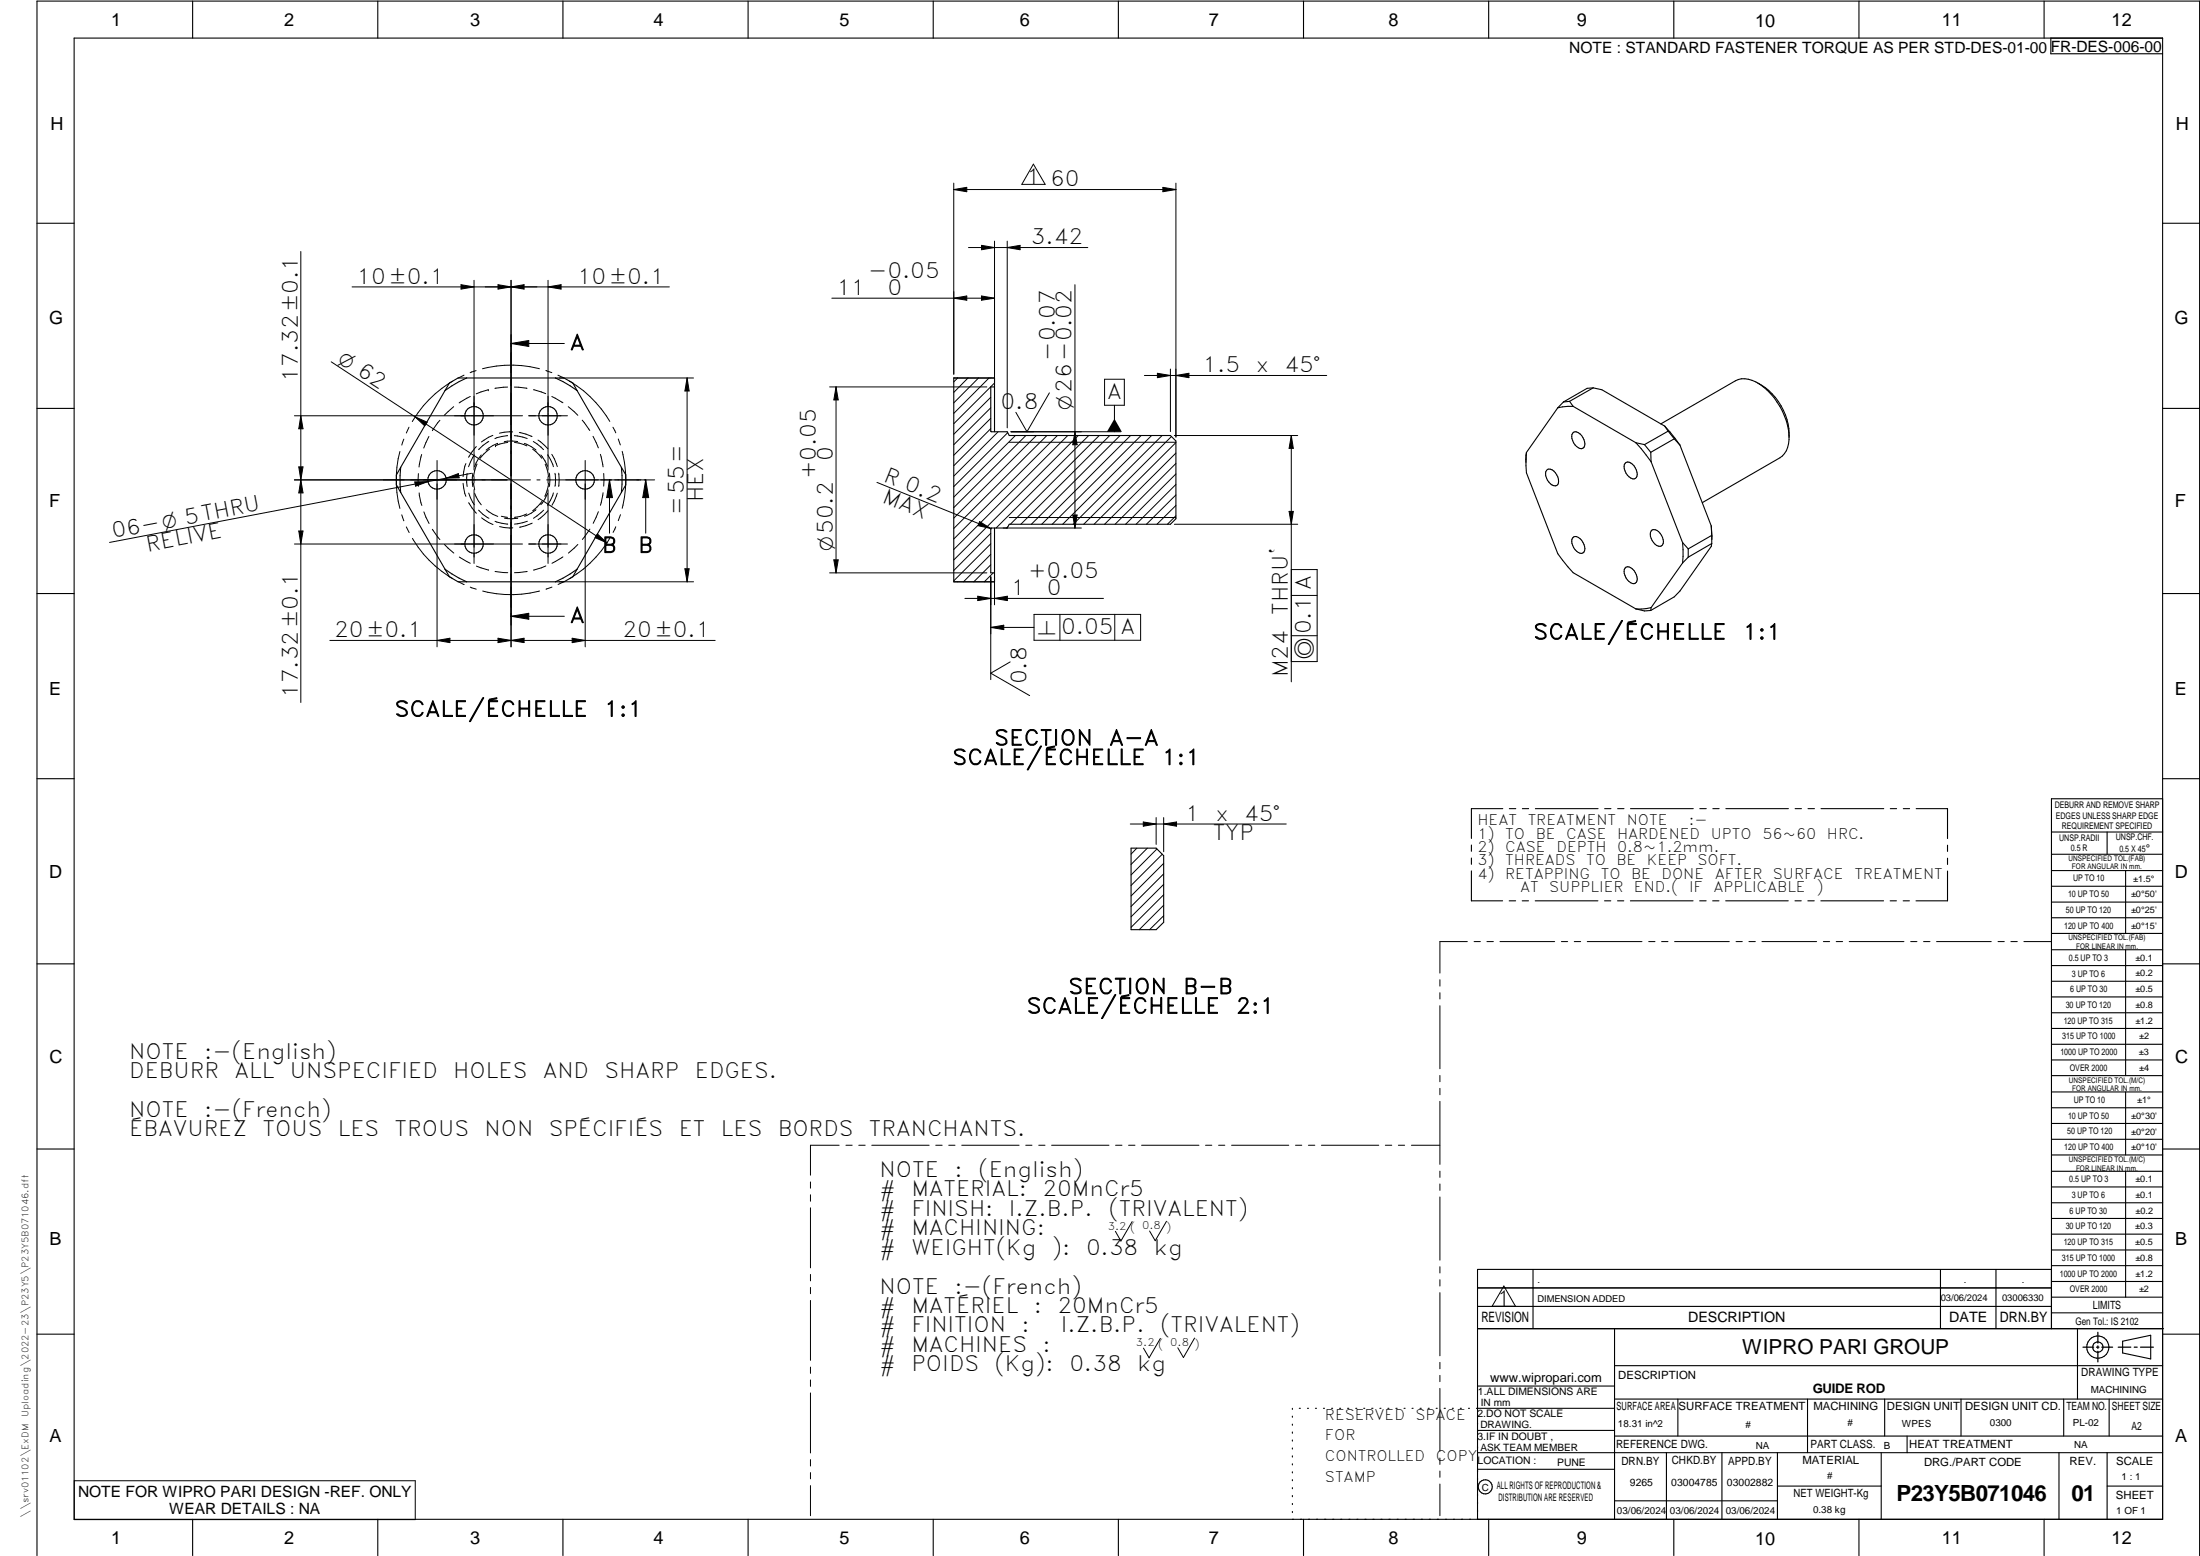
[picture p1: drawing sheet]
<svg xmlns="http://www.w3.org/2000/svg" width="594mm" height="420mm" viewBox="0 0 594 420" stroke-linecap="round" stroke-linejoin="round" font-family="sans-serif">
<g fill="none" stroke="#000" stroke-width=".3">
<path d="M20 10.3h564v400h-564zM52 .3v10M102 .3v10M152 .3v10M202 .3v10M252 .3v10M302 .3v10M352 .3v10M402 .3v10M452 .3v10M502 .3v10M552 .3v10"/>
<path d="M553.8 10.3v4.2h30.2M10 60.3h10M584 60.3h10M10 110.3h10M120.2 105.5l-12 20.7M126 102.1l-2 .9-3.8 2.5M150 102.1l2 .9 3.8 2.5M155.8 105.5l-1.1-2.1-2.4-1.3h-28.6l-2.3 1.3-1.2 2.1M155.8 105.5l12 20.7M268.6 116.6v-14.5h-11.1v55h11.1v-14.5M268.6 104.5h-1.1l.1 12 4.4 .1 .5 1h43.6l1.4 1.5v21l-1.4 1.5h-43.6l-.5 1h-4.4l-.1 12.1h1.1M420.7 110.1l-8.5 12.1"/>
<path d="M422.2 108.5l-1.5 1.6M423.8 108.4l1 1.3M423.8 108.4l-1.6 .1M424.7 117a1.55 1.55 0 0 1 2.4 .6l.3 .6a2.1 2.1 0 0 1 0 2.8 2.4 2.4 0 0 1-2.7-2 2.13 2.13 0 0 1 0-2zM424.8 109.7l16.9 9.8M424.8 109.7l-4.1 .4M430.2 104.7l2.4 .5 16.9 9.9M430.2 104.7l-6.4 3.7M430.2 104.7l-1.6 .2-6.4 3.6M441.7 119.5l2.4 .6M441.7 119.5l4.1 5.2M448.5 114.5l20.1-11.7a6.9 6.9 0 0 1 7.6 1.7 19.1 19.1 0 0 1 6.9 13"/>
<path d="M449.5 115.1l1 1.3M449.5 115.1l4.1 5.1M450.5 116.4l1.6 2.1M450.5 116.4l-6.4 3.7M452.1 118.5l-6.3 3.6M452.1 118.5l1.5 1.7M474.6 103.4a16 16 0 0 1 8.1 17.4 5.1 5.1 0 0 1-2.1 2.8l-20.9 12.1M584 110.3h10M108.2 126.2l-.2 4.5 .2 2.3M108.2 133l12 20.7M108.2 126.2l-1.1 2v2.7l1.1 2.1M167.8 133l-12 20.7"/>
<path d="M167.8 126.2l.2 2.2-.2 4.6M167.8 126.2l1.2 2v2.7l-1.2 2.1M412.2 122.2v5.5l8.5 21.8 4.1 5.1 16.9 9.8M412.2 122.2l-.1 1.8M417.9 126.7a2.78 2.78 0 0 1 2.9 2.7 1.37 1.37 0 0 1-.8 1.8 3.2 3.2 0 0 1-2.4-4.2zM439.1 124.9a2.42 2.42 0 0 1 2.8 2 1.57 1.57 0 0 1-.7 2.4 3.2 3.2 0 0 1-2.4-4.2zM444.1 120.1l1.7 2M445.8 122.1v2.6M445.8 124.7l8.6 21.8M453.6 120.2l8.5 21.8M120.2 153.7l3.8 2.4 2 1M155.8 153.7l-1.1 2-2.4 1.4h-28.6l-2.3-1.4-1.2-2"/>
<path d="M155.8 153.7l-3.8 2.4-2 1M424.7 145.2a1.55 1.55 0 0 1 2.4 .7l.3 .5a2.1 2.1 0 0 1 0 2.9 2.4 2.4 0 0 1-2.7-2 2.13 2.13 0 0 1 0-2.1zM439.1 153.2a2.42 2.42 0 0 1 2.8 2 1.57 1.57 0 0 1-.7 2.4 3.2 3.2 0 0 1-2.4-4.2zM446.1 143.1a2.78 2.78 0 0 1 3 2.6 1.25 1.25 0 0 1-.5 1.7 1.25 1.25 0 0 1-1.7-.4 2.79 2.79 0 0 1-.8-3.9zM454.4 146.5l1.5 1.7M454.4 146.5v5.5M454.4 152l-8.6 12.1M455.9 148.2v2.3M455.9 150.5l-1.5 1.5M462.1 142l.1 2.6M462.1 142l.2 3.7M462.2 146.8l-6.3 3.7"/>
<path d="M462.2 144.6v2.2M462.2 144.6l-6.3 3.6M462.2 146.8l-.1 .7-8.5 12.1-1.5 1.6-6.3 3.6M10 160.3h10M441.7 164.4l2.4 .6 1.7-.2M445.8 164.1v.7M445.8 164.1l-2.6 .4-1.5-.1M584 160.3h10M10 210.3h10M405.8 218.4h-8.5v8M407.6 218.4h1.7M411.1 218.4h1.7"/>
<path d="M414.6 218.4h16.9M433.3 218.4h1.7M436.8 218.4h1.7M440.3 218.4h16.9M459 218.4h1.7M462.5 218.4h1.7M466 218.4h16.9M484.8 218.4h1.6M488.2 218.4h1.8M491.7 218.4h17M510.4 218.4h1.7M514 218.4h1.7"/>
<path d="M517.4 218.4h8.5v8M584 215.7h-30v143.1M584 210.3h10M305.4 229h6.8l2 2.1v17.9l-2 2h-6.8zM397.3 228.2v1.7M397.3 231.7v1.7M397.3 235.2v8h8.5M525.9 235.2v8h-8.5M525.9 228.2v1.7M525.9 231.7v1.7M554 224.7h30M554 230.7h30"/>
<path d="M554 235.1h30M554 239.3h30M569 224.7v6M574 235.1v17M407.5 243.2h1.8M411.1 243.2h1.6M414.6 243.2h16.9M433.3 243.2h1.7M436.8 243.2h1.7M440.3 243.2h16.9M459 243.2h1.7M462.5 243.2h1.7"/>
<path d="M466 243.2h16.9M484.7 243.2h1.7M488.2 243.2h1.7M491.7 243.2h16.9M510.4 243.2h1.7M513.9 243.2h1.7M554 243.6h30M554 247.8h30M554 252.1h30M554 256.5h30M574 256.5v33.9M10 260.3h10"/>
<path d="M554 260.7h30M554 265h30M554 269.2h30M554 273.5h30M554 277.7h30M584 260.3h10M554 282h30M554 286.2h30M554 290.4h30M554 294.9h30M554 299.1h30M574 294.9v17"/>
<path d="M10 310.3h10M554 303.4h30M554 307.6h30M554 311.9h30M554 316.3h30M574 316.3v34M584 310.3h10M554 320.5h30M554 324.8h30M554 329h30M554 333.2h30M554 337.5h30"/>
<path d="M399 358.8h185.2M399 352.8h155M399 347.8h155M414 342.8v16M436 358.8v51.5M524 342.8v16M539 342.8v16M554 341.8h30M554 346h30M554 350.3h30M554 354.5h30M554 342.8h-155v67.5"/>
<path d="M561 358.8v19M10 360.3h10M399 374.3h37M436 377.8h148M453.1 377.8v10M488.1 377.8v14.5M508.9 377.8v10M529.5 377.8v10M557.3 377.8v10M569.5 377.8v10M573.2 362.2l7.6-1.6v6.3l-7.6-1.6zM584 368.8h-148"/>
<path d="M584 360.3h10M349 380.3v.3M349 382.4v.3M349 384.6v.3M349 386.7v.3M349 388.8v.3M349 391v.3M349 393.1v.3M349 395.3v.3M349 397.4v.3M349 399.5v.3M350.9 380.3h.2"/>
<path d="M353.1 380.3h.2M355.2 380.3h.3M357.4 380.3h.3M359.6 380.3h.3M361.7 380.3h.3M363.9 380.3h.3M366.1 380.3h.3M368.3 380.3h.2M370.4 380.3h.3M372.6 380.3h.3M374.8 380.3h.3M376.9 380.3h.4"/>
<path d="M379.1 380.3h.3M381.3 380.3h.3M383.4 380.3h.4M385.6 380.3h.3M387.8 380.3h.3M390 380.3h.3M392.2 380.3h.3M394.3 380.3h.3M396.5 380.3h.3M398.7 380.3h37.3M399 396.7h37M399 392.3h185"/>
<path d="M399 386.2h37M436 387.8h148M450 392.3v18M465 392.3v18M480 392.3v18M508 392.3v18M515 387.8v4.5M556 392.3v18M569 392.3v18M52 410.3v9.7M102 410.3v9.7M152 410.3v9.7"/>
<path d="M202 410.3v9.7M252 410.3v9.7M302 410.3v9.7M349 401.7v.3M349 403.8v.4M349 406v.3M349 408.1v.3M352 410.3v9.7M402 410.3v9.7M436 405.3h44M452 410.3v9.7M480 401.3h28"/>
<path d="M502 410.3v9.7M552 410.3v9.7M569 401.3h15M10 420v-419.7h584v419.7"/>
<circle cx="128" cy="112.3" r="2.5"/>
<circle cx="148" cy="112.3" r="2.49"/>
<circle cx="118" cy="129.6" r="2.5"/>
<circle cx="158" cy="129.6" r="2.5"/>
<circle cx="128" cy="146.9" r="2.5"/>
<circle cx="148" cy="146.9" r="2.49"/>
<circle cx="566.5" cy="363.7" r="1.39"/>
<circle cx="566.5" cy="363.8" r="3"/>
<circle cx="401.1" cy="401.5" r="1.9"/>
</g>
<g fill="none" stroke="#000" stroke-width=".27">
<path d="M257.5 49.4v51.6M257.5 51.2h60M257.5 51.2l3.6-.6v1.2zM279.1 44.3l3.1 5.5h-6.3zM314 50.6l3.5 .6-3.5 .6zM317.5 49.4v68.6M81.2 67.9v121.8M95.1 77.5h85.7M124.5 76.9l3.5 .6-3.5 .6zM128 75.7v51.2M134.5 76.9l7 1.2v-1.2l-7 1.2zM138 75.7v99"/>
<path d="M148 77.5l3.5-.6v1.2zM148 75.7v51.3M261.5 66.8h32.2M265 79.9l3.6 .6-3.6 .6zM265 66.3l3.6 .5-3.6 .6zM268.6 65.1v38.3l-11.1 11M272 65.1v50.4M272 66.8l3.5-.5v1.1zM290.3 76.9v65.7M89.4 97.7l74.5 48.9M130.3 99.6a30.6 30.6 0 0 1 15.4 0M138 92.8l4.8-.9v1.7z"/>
<path d="M138 92.8h14.4M224.6 80.5h44M257.5 80.5l3.6-.6v1.2zM316.1 99.7v16.8M79.5 112.3h61.6M81.2 112.3l.6 3.5h-1.1zM109 118.6l-.5 1.6M110.4 115.4l-.7 1.5M112.1 112.6l3.3 1.4-.7 1zM115.8 117.9l-1.4 3.1M118.8 113.5l-2.1 2.8M122.2 103a30.4 30.4 0 0 0-10.9 10.8"/>
<path d="M122.5 109.8l-2.5 2.3M125.3 101.3l-1.5 .8M127 107.1l-3 1.7M128.6 100.1l-1.6 .5M131.9 105.2l-3.3 1.1M131.9 105.2h.1M132 119.2l-1.6 1.1-1.2 1.1M133.1 117.6l-3.1 1.7M134.4 119.7l-1.3 .6-1.8 1.2M134.4 119.7h.1M136.2 119.3l2.1-.2 1.5 .2M137.1 104.5l-3.5 .4"/>
<path d="M137.1 117.6l-1.6 .3-1.9 .5M137.1 119.5l-2.1 .4-1.2 .5M138.4 116.6l-3.5 .4M138.9 104.5l3.4 .4M138.9 117.6l3.5 .8M138.9 119.5l1.2 .1 2.2 .8M140.2 116.8l1.8 .4 1.7 .7M141.6 119.7l1.9 .9 1.2 .9M142.7 112.3h10.5M144 119.2l2.8 2.2M144.1 105.2l3.3 1.1M145.3 118.8l2.6 2.4"/>
<path d="M147.4 100l1.6 .6M149 107.1l3 1.7M150.7 101.3l1.5 .7M151 102.1h36.3M153.5 109.8l2.5 2.3M153.8 102.9a31.4 31.4 0 0 1 10.9 10.9M157.2 113.5l2.1 2.7M160.1 117.8l1.5 3.1M165.5 115.4l.8 1.5M167 118.5l.5 1.6M185.5 102.1l.6 3.5h-1.2zM185.5 102.1v55"/>
<path d="M224 104.5h42.5M225.8 104.5v50.2M225.8 104.5l.5 3.5h-1.1zM258.6 102.1l-1.1 1M261.4 102.1l-3.9 3.9M264.2 102.1l-6.7 6.7M267.1 102.1l-9.6 9.5M267.5 107.3l-10 10M267.5 110.1l-10 10M267.5 112.9l-10 10M267.5 115.7l-10 10.1M269.5 116.6l-12 12"/>
<path d="M272.1 116.8l-14.6 14.6M272.5 119.4h45M273 116.6h29.7M274.2 117.6l-16.7 16.6M277 117.6l-19.5 19.5M279.9 117.6l-22.4 22.3M282.7 117.6l-25.2 25.1M283.4 106.1l-6.1 10.5-3-5.3M285.5 117.6l-28 27.9M288.3 117.6l-30.8 30.8M290.3 116.6l.6 3.5h-1.2zM291.2 117.6l-33.7 33.6"/>
<path d="M294 117.6l-25 25M296.8 117.6l-24 24M298.3 102.4h5.3v7h-5.3zM299.7 117.6l-24 24M300.9 109.4v7.2M302.5 117.6l-24 24M305.3 117.6l-24 24M308.1 117.6l-24 24M309 101.4h49.3M311 117.6l-24 24M312.5 100.8l3.6 .6-3.6 .6zM313.8 117.6l-24 24"/>
<path d="M316.4 117.9l-23.8 23.7M317.1 117.6h33.3M317.5 119.5l-22.1 22.1M317.5 101.4l3.5-.6v1.2zM348.7 117.6l.5 3.5h-1.1zM348.7 117.6v66.5M79.5 129.6h63.7M80.7 126.1h1.1l-.6 3.5zM81.2 129.6l.6 3.5h-1.1zM108 121.9a30.1 30.1 0 0 0 0 15.4M108.5 139l.5 1.6M112 130.1l3.6-.1-3.4 1.3z"/>
<path d="M113 127.9v3.4M113.2 133.1l.7 3.4M113.9 122.7l-.7 3.4M114.5 138.2l1.4 3.2M115.6 130l-86 16.5M118 124.3v50.4M120.5 129.1l3.3-1.2 .2 1.1zM125 130.5l.8 3.5M125.8 125.2l-.3 .7-.5 2.8M126.1 127.8v3.6M126.6 133.1l1.5 3.2M126.6 135.7l2 2.9"/>
<path d="M127.3 127.8l-11.7 2.2M127.7 127.8v3.6M127.9 130.5l.3 1.7M128 128.7v1.7M128 132.2v19.9M128.1 122.9l-1.6 3.1M128.2 133.2l1 2.1 .8 1M128.6 120.6l-2.1 2.9M128.8 125.3l-.9 3.4M129.2 137.8l1.2 1.1 1.6 1.1M130 122.9l-.8 1-1.1 2.1M130 139.8l3.1 1.8"/>
<path d="M131.3 137.6l1.8 1.3 1.3 .5M132.2 121.3l-1.6 1.3-.9 1.1M133.8 120.4h.1M135.4 139.4l1.7 .3M136.2 139.9l2.1 .2 1.5-.2M142.2 138.8l-1.7 .6-1.6 .3M143.8 121.3l1.8 1.6 .7 .8M144.7 137.6l-1.2 1-1.9 .8M145 129.6h.8M146 122.9l1.1 1.5 .7 1.5M146.3 135.4l-1.3 1.5-1.2 1M146.8 137.8l-2.7 2.2"/>
<path d="M147.2 133.9h.1M147.2 125.3l.7 2.2 .2 1.2M147.6 129.6h29.2M147.9 133.2l-.8 1.5-1.1 1.6M147.9 122.8l1.5 3.2M147.9 136.3h.1M147.9 137.9l-2.6 2.4M148 128.7v1.8M148 132.2v19.9M148.1 130.5l-.9 3.3M148.3 127.8l.2 1.8-.2 1.8M149 122.7l1.5 3.3"/>
<path d="M149.4 133.1l-1.5 3.2M149.9 127.8l.1 1.8-.1 1.7M150.5 133.2l-1.5 3.2M150.9 127.8v3.6M158 124.3v50.4M161.6 138.2l-1.4 3.1M162.1 122.7l.7 3.4M162.8 133.1l-.7 3.3M163 127.8v3.5M164.6 129.6v14.4M164.6 129.6l.8 4.8h-1.6zM167.5 139l-.5 1.6"/>
<path d="M168 121.9a30.8 30.8 0 0 1 0 15.3M174.4 129.6l.8 4.8h-1.6zM174.4 129.6v14.4M236.8 130.3l31 12.5M272.5 139.7h45M289.7 139.1h1.2l-.6 3.5zM317.5 139.3l-2.3 2.3M317.5 136.5l-5.1 5.1M317.5 133.6l-7.9 8M317.5 130.8l-10.7 10.8M317.5 128l-13.6 13.6M317.5 125.1l-16.4 16.5"/>
<path d="M317.5 122.3l-19.2 19.3M348.1 138.1h1.1l-.5 3.5zM80.7 143.4h1.1l-.6 3.5zM109.7 142.3l.8 1.5M111.4 145.4a30.4 30.4 0 0 0 10.9 10.9M116.7 142.9l2.1 2.8M120 147l2.5 2.4M123.8 157.1l1.5 .8M124 150.4l3 1.7M127 158.5l1.6 .6M128.6 152.9l3.3 1M130.3 159.6a30.6 30.6 0 0 0 15.4 0"/>
<path d="M133.7 154.3l3.4 .3M133.7 140.8l3.4 .7M134.9 142.2l1.2 .3h2.4M141.1 146.9h-61.6M142.4 154.3l-3.5 .3M142.4 140.8l-3.5 .7M142.7 146.9h10.5M143.7 141.3l-3.4 1.1M147.4 152.8l-3.3 1.1M149 158.5l-1.6 .6M151 157.1h36.3M152 150.4l-3 1.7"/>
<path d="M152.2 157.1l-1.5 .7M156 147l-2.5 2.4M159.3 142.9l-2 2.8M161.3 144.2l2.6 2.4-3.2-1.4zM164.7 145.3a31.1 31.1 0 0 1-10.9 11M166.3 142.2l-.7 1.6M184.9 153.6h1.2l-.6 3.5zM224 154.7h42.5M225.2 151.2h1.1l-.5 3.5zM264.5 140.8l3 1.9-3.4-.8zM267.5 152.5l-4.5 4.6M267.5 146.9l-10 9.9"/>
<path d="M267.5 149.7l-7.3 7.4M267.5 144l-10 10.1M267.5 155.7v27.8M268.2 154.7l-2.4 2.4M268.6 155.7v7.6M270.9 142.6h21.1M272.2 142.2l-.4 .4M317.1 141.6h33.3M348.7 153.8h7v24.8h-7M89.1 172.9h104M118 172.9l3.5-.6v1.2zM134.5 172.3v1.2l7-1.2v1.2z"/>
<path d="M138 166.4h14.4M138 166.4l4.8-.8v1.6zM154.5 172.3l3.5 .6-3.5 .6zM260.6 161.6h37.4M264 161l3.5 .6-3.5 .6zM267.5 169.4h11.7M267.5 169.4l3.6-.6v1.2zM268.6 161.6l3.4-.6v1.2zM272.8 178.7l-5.3 3.1 10.5 6M279.2 165.9h28.8v7h-28.8zM286.2 165.9v7M301 165.9v7"/>
<path d="M348.7 171.7h7M348.7 160.8h7M305.2 222.5h42.1M307 229l-1.6 1.6M308.7 222l3.5 .5-3.5 .6zM309.8 229l-4.4 4.4M312.2 220.8v7.2M312.4 229.2l-7 7.1M313.9 230.7l-8.5 8.4M314.2 222.5l3.5-.5v1.1zM314.2 233.1l-8.8 8.8M314.2 236l-8.8 8.8"/>
<path d="M314.2 238.8l-8.8 8.8M314.2 220.8v9.2M314.2 247.3l-3.8 3.7M314.2 244.4l-6.6 6.6M314.2 241.6l-8.8 8.8M396.2 254.3h-7.4v8.5M398.1 254.3h1.6M401.5 254.3h1.8M405 254.3h14.8M421.6 254.3h1.7M425.1 254.3h1.7M428.6 254.3h14.8"/>
<path d="M445.2 254.3h1.7M448.7 254.3h1.7M452.2 254.3h14.8M468.8 254.3h1.7M472.3 254.3h1.7M475.8 254.3h14.8M492.4 254.3h1.7M495.8 254.3h1.8M499.4 254.3h14.7M516 254.3h1.6M519.4 254.3h1.8M522.9 254.3h14.8"/>
<path d="M539.5 254.3h1.7M543 254.3h1.7M546.5 254.3h7.4M388.8 264.5v1.8M388.8 268.1v1.6M388.8 271.6v17M388.8 290.4v1.7M388.8 293.9v1.7M388.8 297.4v17M218.9 319.2v1.6M226.6 309.2h-7.7v8.1M228.4 309.2h1.7"/>
<path d="M231.9 309.2h1.7M235.4 309.2h15.5M252.7 309.2h1.7M256.2 309.2h1.7M259.7 309.2h15.5M277 309.2h1.7M280.5 309.2h1.7M284 309.2h15.5M301.2 309.2h1.8M304.8 309.2h1.7M308.3 309.2h15.5M325.5 309.2h1.7"/>
<path d="M329.1 309.2h1.6M332.6 309.2h15.4M349.8 309.2h1.7M353.3 309.2h1.7M356.8 309.2h15.5M374.1 309.2h1.7M377.6 309.2h1.7M381.1 309.2h7.7M388.8 316.2v1.7M388.8 319.7v1.7M218.9 322.6v1.8M218.9 326.1v16.2"/>
<path d="M305.7 329.9l-3 5.2-1.5-2.6M315 329.8l-3.1 5.2-1.5-2.6M388.8 323.2v17.1M218.9 344.1v1.8M218.9 347.6v1.7M218.9 351.2v16.1M388.8 342.1v1.6M388.8 345.6v1.7M388.8 349v17.1M406.1 347.3l3.1 5.4h-6.3zM218.9 369.1v1.7M218.9 372.6v1.8"/>
<path d="M218.9 376.1v16.2M313.3 361.4l-3 5.2-1.5-2.6M322.6 361.3l-3 5.3-1.6-2.7M388.8 367.9v1.7M388.8 371.4v1.7M388.8 374.9v17M20.1 399.8h92v10.5h-92zM218.9 394.1v1.8M218.9 397.6v1.7M388.8 393.7v1.7M388.8 397.2v1.7M218.9 401.2v8.1"/>
<path d="M388.8 400.7v8.6"/>
</g>
<path d="M566.5 359.7v3M562.5 363.8h2.9M566.1 363.8h.7M566.5 363.4v.7M566.5 364.9v2.8M567.6 363.8h2.9M572 363.8h3.4M576.3 363.8h.8M578 363.8h3.5" fill="none" stroke="#000" stroke-width=".34"/>
<g fill="#000">
<path d="M257.5 51.2l3.6-.6v1.2zM314 50.6l3.5 .6-3.5 .6zM124.5 76.9l3.5 .6-3.5 .6zM134.5 76.9l3.5 .6-3.5 .6zM138 77.5l3.5-.6v1.2zM148 77.5l3.5-.6v1.2zM257.5 80.5l3.6-.6v1.2zM265 79.9l3.6 .6-3.6 .6zM265 66.3l3.6 .5-3.6 .6zM272 66.8l3.5-.5v1.1zM138 92.8l4.8-.9v1.7zM81.2 112.3l.6 3.5h-1.1z"/>
<path d="M112.1 112.6l3.3 1.4-.7 1zM185.5 102.1l.6 3.5h-1.2zM225.8 104.5l.5 3.5h-1.1zM300.9 113.1l2 3.5h-4zM312.5 100.8l3.6 .6-3.6 .6zM317.5 101.4l3.5-.6v1.2zM81.2 129.6l.6 3.5h-1.1zM80.7 126.1h1.1l-.6 3.5zM112 130.1l3.6-.1-3.4 1.3zM120.5 129.1l3.3-1.2 .2 1.1zM164.6 129.6l.8 4.8h-1.6zM174.4 129.6l.8 4.8h-1.6z"/>
<path d="M290.3 116.6l.6 3.5h-1.2zM289.7 139.1h1.2l-.6 3.5zM348.7 117.6l.5 3.5h-1.1zM348.1 138.1h1.1l-.5 3.5zM80.7 143.4h1.1l-.6 3.5zM161.3 144.2l2.6 2.4-3.2-1.4zM184.9 153.6h1.2l-.6 3.5zM225.2 151.2h1.1l-.5 3.5zM264.5 140.8l3 1.9-3.4-.8zM118 172.9l3.5-.6v1.2zM134.5 172.3l3.5 .6-3.5 .6zM138 172.9l3.5-.6v1.2z"/>
<path d="M138 166.4l4.8-.8v1.6zM154.5 172.3l3.5 .6-3.5 .6zM264 161l3.5 .6-3.5 .6zM267.5 169.4l3.6-.6v1.2zM268.6 161.6l3.4-.6v1.2zM308.7 222l3.5 .5-3.5 .6zM314.2 222.5l3.5-.5v1.1z"/>
</g>
<g font-size="6">
<text x="512.1" y="405.2">P23Y5B071046</text>
<text x="559.4" y="405.2">01</text>
</g>
<g font-size="5.7">
<text x="277.1" y="49.7">1</text>
<text x="283.6" y="50.3">60</text>
<text x="278.4" y="66">3.42</text>
<text x="96.3" y="76.6">10±0.1</text>
<text x="155.8" y="76.6">10±0.1</text>
<text x="234.4" y="75.1">-0.05</text>
<text x="225.8" y="79.6">11</text>
<text x="239.6" y="79.6">0</text>
<text x="153.9" y="94.5">A</text>
<text x="284.9" y="97.4" transform="rotate(-90 284.9 97.4)">-0.07</text>
<text x="324.7" y="100.5">1.5</text>
<text x="339.1" y="100.5">x</text>
<text x="346.9" y="100.5">45°</text>
<text x="80.4" y="103" transform="rotate(-90 80.4 103)">17.32±0.1</text>
<text x="299" y="107.7">A</text>
<text x="270.2" y="110.4">0.8</text>
<text x="224.9" y="124.4" transform="rotate(-90 224.9 124.4)">0</text>
<text x="220.3" y="129.4" transform="rotate(-90 220.3 129.4)">+0.05</text>
<text x="238.3" y="129.9" transform="rotate(22 238.3 129.9)">R 0.2</text>
<text x="189.9" y="135.7" transform="rotate(-90 189.9 135.7)">HEX</text>
<text x="237.9" y="135.4" transform="rotate(22 237.9 135.4)">MAX</text>
<text x="184.7" y="139.2" transform="rotate(-90 184.7 139.2)">=55=</text>
<text x="30.6" y="145.4" transform="rotate(-11 30.6 145.4)">06-O 5THRU</text>
<text x="39.9" y="148.9" transform="rotate(-11 39.9 148.9)">RELIVE</text>
<text x="162.6" y="149.2">B</text>
<text x="172.3" y="149.2">B</text>
<text x="273" y="160.7">1</text>
<text x="277.7" y="156.2">+0.05</text>
<text x="282.7" y="160.7">0</text>
<text x="347.8" y="166.1" transform="rotate(-90 347.8 166.1)">THRU`</text>
<text x="90.2" y="172">20±0.1</text>
<text x="153.9" y="168.1">A</text>
<text x="168.1" y="172">20±0.1</text>
<text x="286.5" y="171.2">0.05 A</text>
<text x="353.9" y="171.3" transform="rotate(-90 353.9 171.3)">0.1 A</text>
<text x="414.1" y="172.6">SCALE/ÉCHELLE</text>
<text x="470.6" y="172.6">1:1</text>
<text x="277.1" y="184.8" transform="rotate(-90 277.1 184.8)">0.8</text>
<text x="347.8" y="182.9" transform="rotate(-90 347.8 182.9)">M24</text>
<text x="80.4" y="188.5" transform="rotate(-90 80.4 188.5)">17.32±0.1</text>
<text x="106.5" y="193.5">SCALE/ÉCHELLE</text>
<text x="163.1" y="193.5">1:1</text>
<text x="268.5" y="201.3">SECTION</text>
<text x="299.5" y="201.3">A-A</text>
<text x="257.2" y="206.5">SCALE/ÉCHELLE</text>
<text x="313.7" y="206.5">1:1</text>
<text x="320" y="221.7">1</text>
<text x="328.2" y="221.7">x</text>
<text x="336" y="221.7">45°</text>
<text x="327.5" y="226.9">TYP</text>
<text x="288.5" y="268.4">SECTION</text>
<text x="319.5" y="268.4">B-B</text>
<text x="277.2" y="273.6">SCALE/ÉCHELLE</text>
<text x="333.8" y="273.6">2:1</text>
<text x="34.9" y="285.8">NOTE</text>
<text x="55.1" y="285.8">:-(English)</text>
<text x="34.9" y="291.1">DEBURR</text>
<text x="63.4" y="291.1">ALL</text>
<text x="78.3" y="291.1">UNSPECIFIED</text>
<text x="122.4" y="291.1">HOLES</text>
<text x="146.6" y="291.1">AND</text>
<text x="163.2" y="291.1">SHARP</text>
<text x="187.6" y="291.1">EDGES.</text>
<text x="34.9" y="301.6">NOTE</text>
<text x="55.1" y="301.6">:-(French)</text>
<text x="34.9" y="306.8">ÉBAVUREZ</text>
<text x="70.9" y="306.8">TOUS</text>
<text x="91.2" y="306.8">LES</text>
<text x="106.5" y="306.8">TROUS</text>
<text x="130.8" y="306.8">NON</text>
<text x="148.2" y="306.8">SPÉCIFIÉS</text>
<text x="183.3" y="306.8">ET</text>
<text x="194.7" y="306.8">LES</text>
<text x="210" y="306.8">BORDS</text>
<text x="234.6" y="306.8">TRANCHANTS.</text>
<text x="237.5" y="317.8">NOTE</text>
<text x="257.7" y="317.8">:</text>
<text x="264.1" y="317.8">(English)</text>
<text x="237.5" y="323">#</text>
<text x="246.1" y="323">MATERIAL:</text>
<text x="281.5" y="323">20MnCr5</text>
<text x="237.5" y="328.3">#</text>
<text x="246.1" y="328.3">FINISH:</text>
<text x="272.4" y="328.3">I.Z.B.P.</text>
<text x="299.3" y="328.3">(TRIVALENT)</text>
<text x="237.5" y="333.5">#</text>
<text x="246.1" y="333.5">MACHINING:</text>
<text x="237.5" y="338.8">#</text>
<text x="246.1" y="338.8">WEIGHT(Kg</text>
<text x="284" y="338.8">):</text>
<text x="293.3" y="338.8">0.38</text>
<text x="311.6" y="338.8">kg</text>
<text x="237.5" y="349.3">NOTE</text>
<text x="257.7" y="349.3">:-(French)</text>
<text x="404.1" y="352.6">1</text>
<text x="237.5" y="354.5">#</text>
<text x="237.5" y="359.8">#</text>
<text x="246.1" y="359.8">FINITION</text>
<text x="246.1" y="354.5">MATÉRIEL</text>
<text x="275.8" y="359.8">:</text>
<text x="279.2" y="354.5">:</text>
<text x="285.6" y="354.5">20MnCr5</text>
<text x="286.4" y="359.8">I.Z.B.P.</text>
<text x="313.3" y="359.8">(TRIVALENT)</text>
<text x="237.5" y="365">#</text>
<text x="246.1" y="365">MACHINES</text>
<text x="281.5" y="365">:</text>
<text x="237.5" y="370.3">#</text>
<text x="246.1" y="370.3">POIDS</text>
<text x="268.5" y="370.3">(Kg):</text>
<text x="288.8" y="370.3">0.38</text>
<text x="307.1" y="370.3">kg</text>
</g>
<text font-size="5.6" x="470.5" y="365.5">WIPRO PARI GROUP</text>
<g font-size="5.4">
<text x="91" y="97.7" transform="rotate(33 91 97.7)">O 62</text>
<text x="289.4" y="110.7" transform="rotate(-90 289.4 110.7)">O26-0.02</text>
<text x="224.9" y="148.9" transform="rotate(-90 224.9 148.9)">O50.2</text>
<text x="280.3" y="171.2">n</text>
<text x="353.9" y="178" transform="rotate(-90 353.9 178)">a</text>
</g>
<g font-size="4.9">
<text x="30" y="6.9">1</text>
<text x="76.7" y="6.9">2</text>
<text x="127" y="6.9">3</text>
<text x="176.5" y="6.9">4</text>
<text x="226.7" y="6.9">5</text>
<text x="275.4" y="6.9">6</text>
<text x="326.4" y="6.9">7</text>
<text x="375" y="6.9">8</text>
<text x="425.8" y="6.9">9</text>
<text x="473.9" y="7.3">10</text>
<text x="524.3" y="6.9">11</text>
<text x="570.2" y="6.9">12</text>
<text x="13.6" y="35.1">H</text>
<text x="587.6" y="35.1">H</text>
<text x="13.2" y="87.5">G</text>
<text x="587.2" y="87.5">G</text>
<text x="13.2" y="137">F</text>
<text x="587.2" y="137">F</text>
<text x="13.2" y="187.6">E</text>
<text x="587.2" y="187.6">E</text>
<text x="13.2" y="237">D</text>
<text x="587.2" y="237">D</text>
<text x="13.4" y="287.1">C</text>
<text x="587.4" y="287.1">C</text>
<text x="13.4" y="336.2">B</text>
<text x="587.4" y="336.2">B</text>
<text x="13.4" y="389.3">A</text>
<text x="587.4" y="389.3">A</text>
<text x="30" y="416.9">1</text>
<text x="76.7" y="416.9">2</text>
<text x="127" y="416.9">3</text>
<text x="176.5" y="416.9">4</text>
<text x="226.7" y="416.9">5</text>
<text x="275.4" y="416.9">6</text>
<text x="326.4" y="416.9">7</text>
<text x="375" y="416.9">8</text>
<text x="425.8" y="416.9">9</text>
<text x="473.9" y="417.3">10</text>
<text x="524.3" y="416.9">11</text>
<text x="570.2" y="416.9">12</text>
</g>
<g font-size="4.2">
<text x="423.7" y="14.3">NOTE : STANDARD FASTENER TORQUE AS PER STD-DES-01-00</text>
<text x="553.8" y="14">FR-DES-006-00</text>
<text x="21.1" y="404.3">NOTE FOR WIPRO PARI DESIGN -REF. ONLY</text>
<text x="45.7" y="408.8">WEAR DETAILS : NA</text>
</g>
<g font-size="3.9">
<text x="399" y="222.8">HEAT</text>
<text x="399" y="226.4">1)</text>
<text x="406.5" y="226.4">TO</text>
<text x="412.5" y="222.8">TREATMENT</text>
<text x="414.7" y="226.4">BE</text>
<text x="422.9" y="226.4">CASE</text>
<text x="436.7" y="226.4">HARDENED</text>
<text x="439.3" y="222.8">NOTE</text>
<text x="456" y="222.8">:-</text>
<text x="462" y="226.4">UPTO</text>
<text x="475.9" y="226.4">56~60</text>
<text x="493.3" y="226.4">HRC.</text>
<text x="399" y="230">2)</text>
<text x="399" y="233.6">3)</text>
<text x="406.5" y="233.6">THREADS</text>
<text x="406.5" y="230">CASE</text>
<text x="420.3" y="230">DEPTH</text>
<text x="428.3" y="233.6">TO</text>
<text x="436.5" y="233.6">BE</text>
<text x="436.7" y="230">0.8~1.2mm.</text>
<text x="444.7" y="233.6">KEEP</text>
<text x="458.4" y="233.6">SOFT.</text>
<text x="399" y="237.2">4)</text>
<text x="406.5" y="237.2">RETAPPING</text>
<text x="432.3" y="237.2">TO</text>
<text x="440.5" y="237.2">BE</text>
<text x="448.7" y="237.2">DONE</text>
<text x="463.1" y="237.2">AFTER</text>
<text x="478.8" y="237.2">SURFACE</text>
<text x="500.7" y="237.2">TREATMENT</text>
<text x="410.5" y="240.8">AT</text>
<text x="418.3" y="240.8">SUPPLIER</text>
<text x="441.2" y="240.8">END.(</text>
<text x="456.1" y="240.8">IF</text>
<text x="462.7" y="240.8">APPLICABLE</text>
<text x="490.5" y="240.8">)</text>
<text x="400" y="357.1">REVISION</text>
<text x="455.9" y="357.1">DESCRIPTION</text>
<text x="526.4" y="357.1">DATE</text>
<text x="540" y="357.1">DRN.BY</text>
<text x="357.8" y="383.3">RESERVED</text>
<text x="382.3" y="383.3">SPACE</text>
<text x="357.8" y="388.9">FOR</text>
<text x="357.8" y="394.5">CONTROLLED</text>
<text x="387.8" y="394.5">COPY</text>
<text x="357.8" y="400">STAMP</text>
</g>
<text font-size="3.6" x="489.5" y="376.1">GUIDE ROD</text>
<text font-size="3.5" x="402.4" y="373.3">www.wipropari.com</text>
<g font-size="3.1">
<text x="565.1" y="353.5">LIMITS</text>
<text x="562" y="371.7">DRAWING TYPE</text>
<text x="437" y="372.3">DESCRIPTION</text>
<text x="436.5" y="380.8">SURFACE AREA</text>
<text x="453.3" y="380.8">SURFACE TREATMENT</text>
<text x="489.7" y="380.8">MACHINING</text>
<text x="509.5" y="380.8">DESIGN UNIT</text>
<text x="530.6" y="380.8">DESIGN UNIT CD.</text>
<text x="558" y="380.6">TEAM NO.</text>
<text x="570.3" y="380.7">SHEET SIZE</text>
<text x="575.6" y="386.1">A2</text>
<text x="436.4" y="391.1">REFERENCE DWG.</text>
<text x="437.8" y="395.5">DRN.BY</text>
<text x="451.4" y="395.4">CHKD.BY</text>
<text x="466.6" y="395.5">APPD.BY</text>
<text x="486.7" y="395.4">MATERIAL</text>
<text x="488.9" y="390.9">PART CLASS.</text>
<text x="515.6" y="390.9">HEAT TREATMENT</text>
<text x="519.6" y="395.9">DRG./PART CODE</text>
<text x="558.9" y="395.5">REV.</text>
<text x="571.4" y="395.6">SCALE</text>
<text x="484.3" y="404.2">NET WEIGHT-Kg</text>
<text x="571.4" y="404.7">SHEET</text>
</g>
<text font-size="3" x="579.5" y="230.1">°</text>
<g font-size="2.8">
<text x="299.1" y="332.1">3.2 ( 0.8 )</text>
<text x="560.4" y="357.7">Gen Tol.: IS 2102</text>
<text x="306.7" y="363.6">3.2 ( 0.8 )</text>
<text x="399.1" y="376.6">1.ALL DIMENSIONS ARE</text>
<text x="399" y="382.7">2.DO NOT SCALE</text>
<text x="399" y="388.7">3.IF IN DOUBT ,</text>
<text x="399" y="395.4">LOCATION :</text>
<text x="420.5" y="396">PUNE</text>
<text x="404.2" y="402">ALL RIGHTS OF REPRODUCTION &amp;</text>
<text x="440.1" y="401.2">9265</text>
<text x="451.3" y="401.2">03004785</text>
<text x="466.3" y="401.2">03002882</text>
<text x="404.7" y="405.4">DISTRIBUTION ARE RESERVED</text>
</g>
<g font-size="2.7">
<text x="564.6" y="376.2">MACHINING</text>
<text x="399.9" y="379.7">IN mm</text>
<text x="399.7" y="385.7">DRAWING.</text>
<text x="436.9" y="385.4">18.31 in^2</text>
<text x="471.4" y="385.5">#</text>
<text x="498.9" y="385">#</text>
<text x="513.6" y="385.3">WPES</text>
<text x="537.3" y="385.1">0300</text>
<text x="559.7" y="385.1">PL-02</text>
<text x="399.7" y="391.8">ASK TEAM MEMBER</text>
<text x="474.1" y="391.2">NA</text>
<text x="508.7" y="391.2">B</text>
<text x="560.1" y="391.1">NA</text>
<text x="493.4" y="399.5">#</text>
<text x="572.8" y="399.7">1 : 1</text>
<text x="400.1" y="402.5">C</text>
<text x="436.6" y="408.7">03/06/2024</text>
<text x="450.9" y="408.8">03/06/2024</text>
<text x="466" y="408.9">03/06/2024</text>
<text x="489.6" y="408.5">0.38 kg</text>
<text x="571.4" y="408.7">1 OF 1</text>
</g>
<g font-size="2.5">
<text x="554.9" y="218.3">DEBURR AND REMOVE SHARP</text>
<text x="555.2" y="221">EDGES UNLESS SHARP EDGE</text>
<text x="556.1" y="227.1">UNSP.RADII</text>
<text x="556.8" y="223.8">REQUIREMENT SPECIFIED</text>
<text x="571.4" y="226.9">UNSP.CHF.</text>
<text x="559.2" y="229.9">0.5 R</text>
<text x="572.3" y="230.1">0.5 X 45</text>
<text x="559.8" y="238">UP TO 10</text>
<text x="576.1" y="238.1">±1.5°</text>
<text x="558.5" y="242.2">10 UP TO 50</text>
<text x="575.5" y="242.3">±0°50'</text>
<text x="557.4" y="250.7">120 UP TO 400</text>
<text x="557.9" y="246.5">50 UP TO 120</text>
<text x="575.5" y="250.7">±0°15'</text>
<text x="575.5" y="246.5">±0°25'</text>
<text x="558.7" y="259.4">0.5 UP TO 3</text>
<text x="559.5" y="263.7">3 UP TO 6</text>
<text x="576.6" y="263.6">±0.2</text>
<text x="576.6" y="259.4">±0.1</text>
<text x="559" y="267.9">6 UP TO 30</text>
<text x="576.6" y="267.9">±0.5</text>
<text x="557.8" y="272.2">30 UP TO 120</text>
<text x="576.6" y="272.2">±0.8</text>
<text x="556.9" y="280.7">315 UP TO 1000</text>
<text x="557.3" y="276.4">120 UP TO 315</text>
<text x="576.6" y="276.4">±1.2</text>
<text x="577.7" y="280.7">±2</text>
<text x="556.4" y="284.9">1000 UP TO 2000</text>
<text x="577.6" y="284.9">±3</text>
<text x="558.9" y="289.2">OVER 2000</text>
<text x="577.7" y="289.3">±4</text>
<text x="560" y="297.9">UP TO 10</text>
<text x="577.1" y="297.9">±1°</text>
<text x="558.5" y="302.1">10 UP TO 50</text>
<text x="575.5" y="302.1">±0°30'</text>
<text x="557.4" y="310.6">120 UP TO 400</text>
<text x="558.2" y="306.3">50 UP TO 120</text>
<text x="575.5" y="310.6">±0°10'</text>
<text x="575.5" y="306.4">±0°20'</text>
<text x="558.8" y="319.2">0.5 UP TO 3</text>
<text x="559.4" y="323.4">3 UP TO 6</text>
<text x="576.6" y="319.2">±0.1</text>
<text x="576.6" y="323.5">±0.1</text>
<text x="558.9" y="327.7">6 UP TO 30</text>
<text x="576.7" y="327.7">±0.2</text>
<text x="557.8" y="332">30 UP TO 120</text>
<text x="576.6" y="332">±0.3</text>
<text x="556.8" y="340.5">315 UP TO 1000</text>
<text x="557.3" y="336.3">120 UP TO 315</text>
<text x="576.6" y="336.3">±0.5</text>
<text x="576.6" y="340.5">±0.8</text>
<text x="415.2" y="346.4">.</text>
<text x="530.3" y="346.5">.</text>
<text x="545.9" y="346.4">.</text>
<text x="556.2" y="344.7">1000 UP TO 2000</text>
<text x="576.6" y="344.7">±1.2</text>
<text x="415.2" y="351.5">DIMENSION ADDED</text>
<text x="524.1" y="351.3">03/06/2024</text>
<text x="540.6" y="351.4">03006330</text>
<text x="558.9" y="349">OVER 2000</text>
<text x="577.6" y="349">±2</text>
</g>
<g font-size="2.4">
<text x="7.7" y="382.7" transform="rotate(-90 7.7 382.7)">Uploading\2022-23\P23Y5\P23Y5B071046.dft</text>
<text x="7.7" y="409.8" transform="rotate(-90 7.7 409.8)">\\srv01102\ExDM</text>
</g>
<g font-size="2.1">
<text x="558.5" y="232.4">UNSPECIFIED TOL.(FAB)</text>
<text x="559.5" y="234.7">FOR ANGULAR IN mm.</text>
<text x="558.6" y="253.9">UNSPECIFIED TOL.(FAB)</text>
<text x="560.7" y="256.3">FOR LINEAR IN mm.</text>
<text x="558.7" y="292.3">UNSPECIFIED TOL.(M/C)</text>
<text x="559.6" y="294.7">FOR ANGULAR IN mm.</text>
<text x="558.7" y="313.7">UNSPECIFIED TOL.(M/C)</text>
<text x="560.6" y="316.1">FOR LINEAR IN mm.</text>
</g>
</svg>
